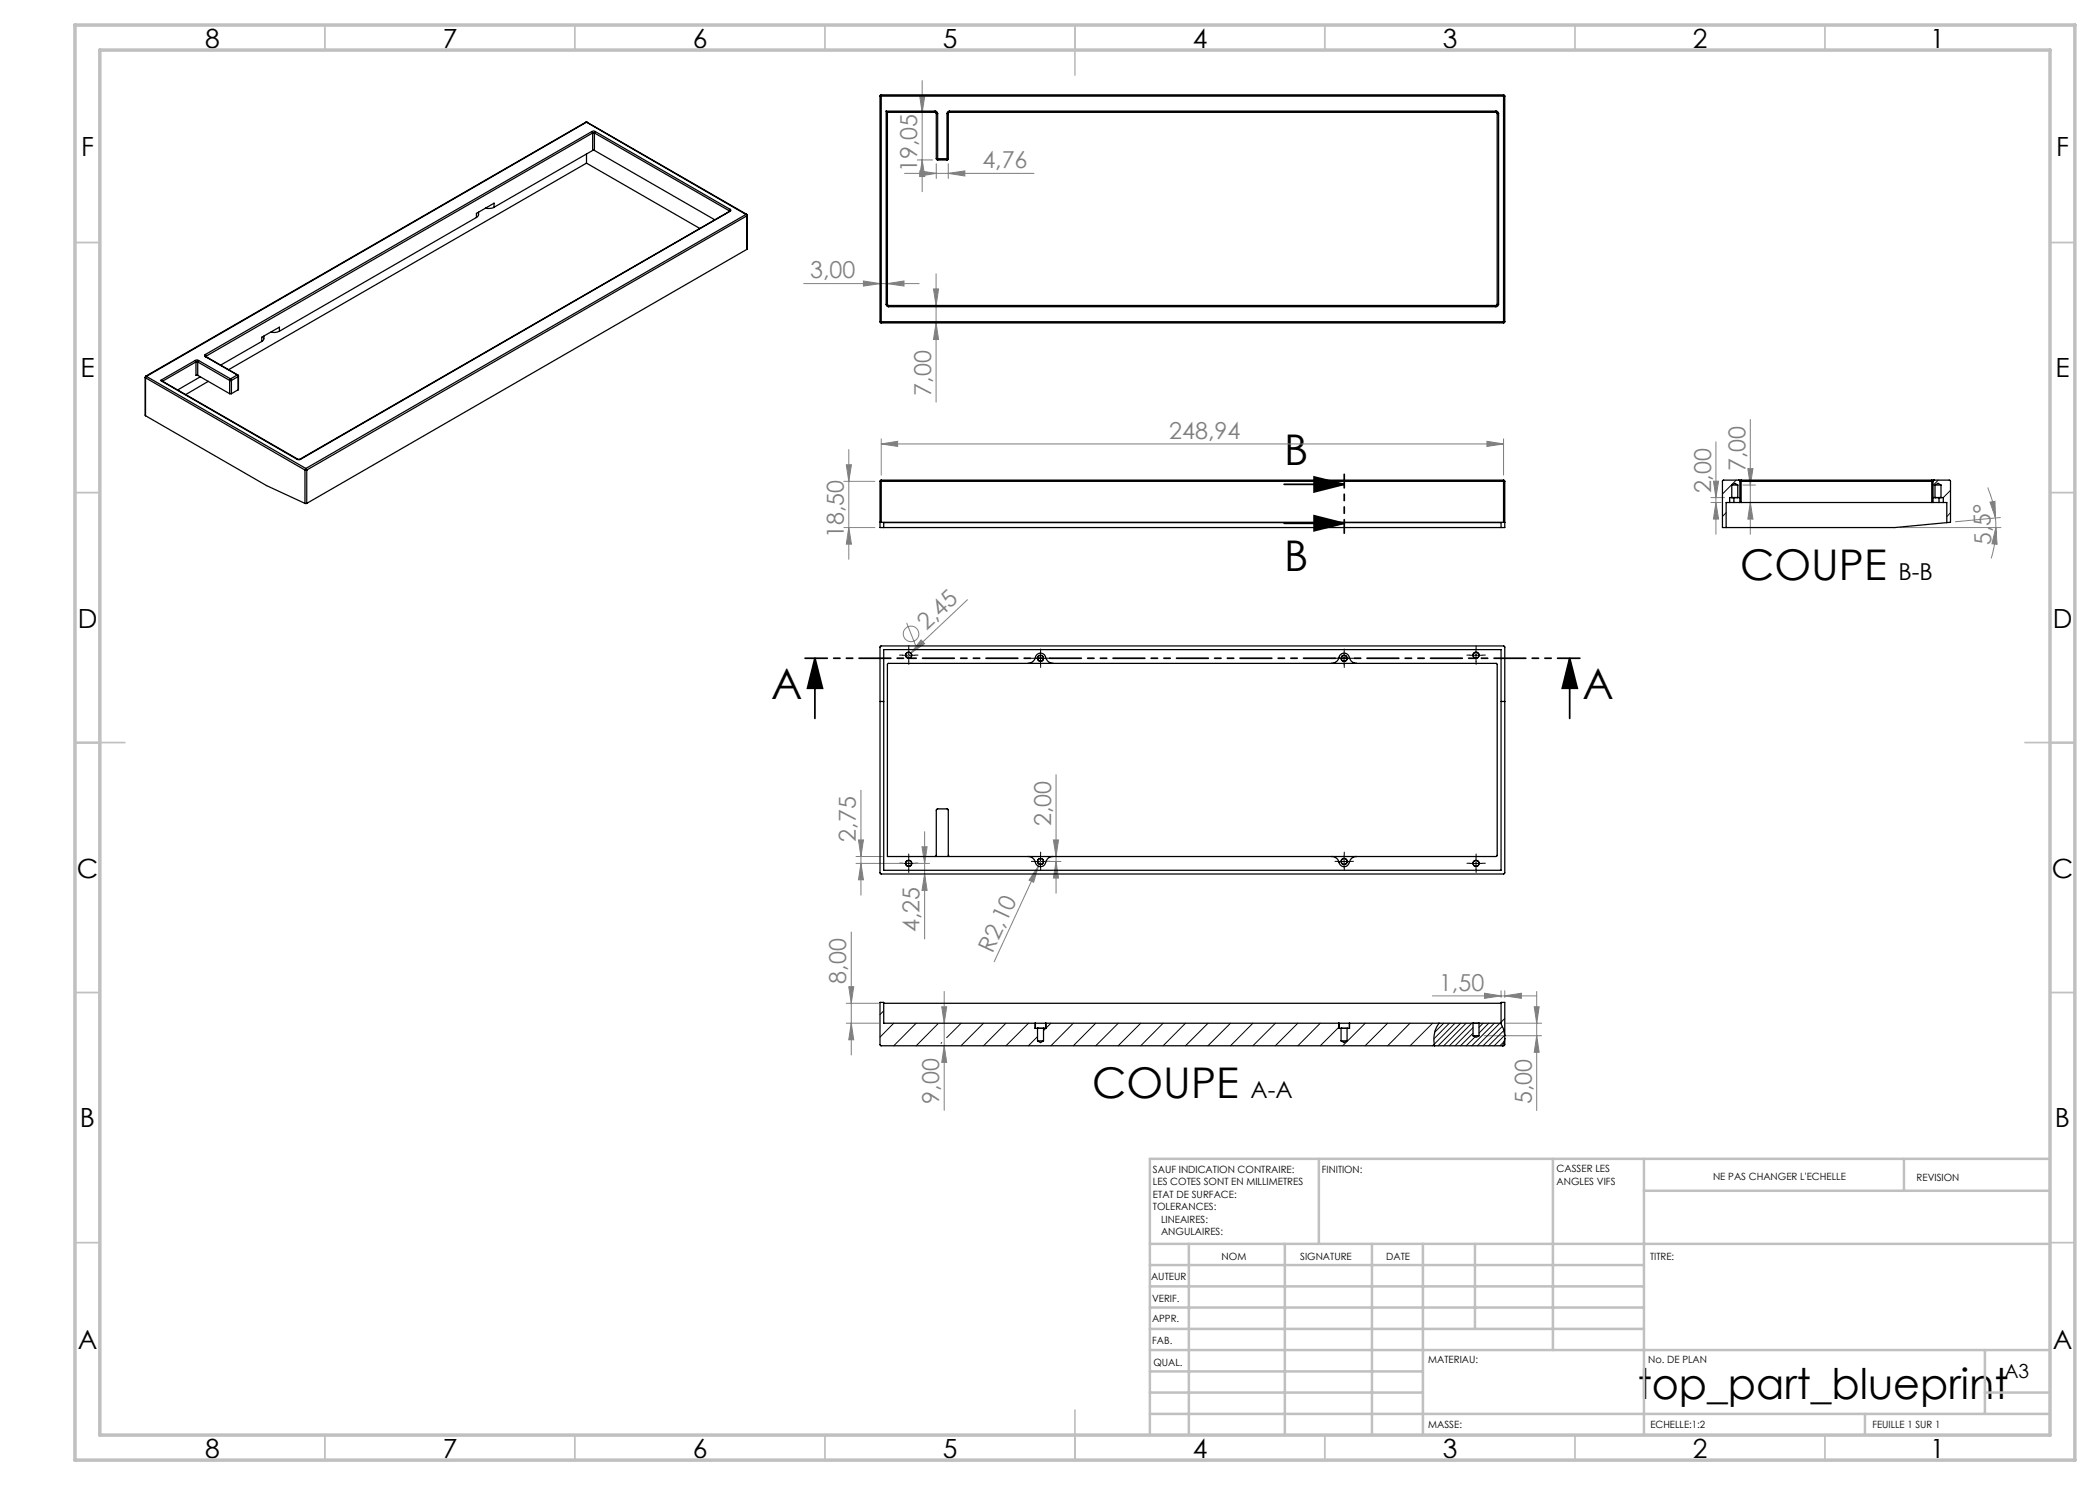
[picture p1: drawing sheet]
<svg xmlns="http://www.w3.org/2000/svg" width="420mm" height="297mm" viewBox="0 0 420 297" stroke-linecap="round" stroke-linejoin="round" font-family="sans-serif">
<g fill="none" stroke="#808080" stroke-width=".2">
<path d="M183.9 19.2h1.1l-.6 3.3zM184.4 16.1v22.2M180.9 34.7h25.9M183.4 32h3.1M184 34.2l3.3 .5-3.3 .5zM184.4 32l.6 3.3h-1.1zM187.3 32.7v3M189.7 34.7l3.3-.5v1zM189.7 32.7v3M160.7 56.7h23.1M172.7 56.2l3.3 .5-3.3 .5zM177.5 56.7l3.3-.5v1z"/>
<path d="M186.7 57.8h1l-.5 3.3zM187.2 54.7v25.7M187.2 64.6l.5 3.3h-1zM168.8 96.3h6.2M169.3 93h1l-.5 3.3zM169.8 89.9v22M176.2 88.8l3.3-.5v1zM176.2 87.8v7.2M176.2 88.8h124.5M297.4 88.3l3.3 .5-3.3 .5zM300.7 87.8v7.2M342.2 99.5h2.7"/>
<path d="M342.7 96.2h1l-.5 3.3zM343.2 88.4v18.5M348.6 97h2.5M349.6 93.7h1l-.5 3.3zM350.1 83.9v23M397.5 97.5a20.9 20.9 0 0 1 1.6 6.1M168.8 105.5h6.2M169.8 105.5l.5 3.3h-1zM193.5 119.9l-11.3 10.7M342.2 100.5h2M343.2 100.5l.5 3.3h-1zM350.1 100.5l.5 3.3h-1z"/>
<path d="M380 105.5h20.2M398 100.4l1-.1 .1 3.3zM399.1 103.6l.1 1.9M399.2 105.5l.2 3.4-1-.1zM399.2 105.5a19.4 19.4 0 0 1-1 6.2M400.1 103.5l-9 .8M181.3 124.6l1.8 4.4M182.2 130.6l-.9 .9M184.2 128l.7 .7-2.7 1.9zM172.2 158v21M211.2 154.9v23.7M171.2 172.7h9.5"/>
<path d="M171.2 171.3h5.3M171.7 168h1l-.5 3.3zM172.2 172.7l.5 3.3h-1zM182.7 172.7h3.2M184.4 169.4h1l-.5 3.3zM184.9 166.3v21.5M184.9 174.8l.5 3.3h-1zM207.7 173.2l-1 3.3-.9-.5zM207.7 173.2l-8.9 19.2M208.1 172.3l-.4 .9M209.1 172.3h3.1M210.7 168h1l-.5 3.3z"/>
<path d="M211.2 172.3l.5 3.3h-1zM211.6 171.3h.6M169.8 197.3h.9l-.4 3.4zM170.3 186.4v24.6M188.8 198.3v23.8M286.5 199.2h20.8M296.9 198.6l3.3 .6-3.3 .5zM300.2 198.2v1.3M301 199.2l3.3-.6v1.1zM301 198.2v1.3M307.3 198.3v23.8M169.3 204.6h6.4"/>
<path d="M169.3 200.7h6.4M170.3 204.6l.4 3.4h-.9zM188.3 201.4h1l-.5 3.2zM188.8 209.2l.5 3.3h-1zM296.8 207.1h11.5M301.1 204.6h7.2M306.8 201.4h1l-.5 3.2zM307.3 207.1l.5 3.4h-1z"/>
<circle cx="182.2" cy="126.8" r="1.55"/>
</g>
<path d="M256.8 96.9h12M262.8 95.4l6 1.5-6 1.5zM256.8 104.7h12M262.8 103.1l6 1.6-6 1.4zM163 131.7l1.5 6h-3zM163 131.7v12M313.9 131.7l1.6 6h-3zM313.9 131.7v12" fill="none" stroke="#000" stroke-width=".35"/>
<g fill="none" stroke="#000" stroke-width=".2" stroke-dasharray="30.5 1.3 1.3 1.3">
<path d="M180.5 131h-.6M181.8 129.8v-.6M181.8 132.3v.6M183 131h.6M206.9 131.6h-.6M208.1 130.4v-.6M208.1 132.9v.6M209.4 131.6h.6M267.6 131.6h-.6M268.8 130.4v-.6M268.8 132.9v.6M270.1 131.6h.6"/>
<path d="M294 131h-.6M295.2 129.8v-.6M295.2 132.3v.6M296.5 131h.6M180.5 172.6h-.6M181.8 171.4v-.6M181.8 173.9v.6M183 172.6h.6M206.9 172.3h-.6M208.1 171v-.6M208.1 173.5v.6M209.4 172.3h.6"/>
<path d="M267.6 172.3h-.6M268.8 171v-.6M268.8 173.5v.6M270.1 172.3h.6M294 172.6h-.6M295.2 171.4v-.6M295.2 173.9v.6M296.5 172.6h.6"/>
</g>
<g fill="none" stroke="#000" stroke-width=".2">
<path d="M180.5 131.1h2.5M181.8 129.8v2.5M206.9 131.7h2.5M208.1 130.4v2.5M267.6 131.7h2.5M268.8 130.4v2.5M294 131.1h2.4M295.2 129.8v2.5M180.5 172.7h2.5M181.8 171.4v2.5M206.9 172.3h2.5M208.1 171.1v2.4"/>
<path d="M267.6 172.3h2.5M268.8 171.1v2.4M294 172.7h2.4M295.2 171.4v2.5"/>
</g>
<path d="M268.8 94.9v11.7" fill="none" stroke="#000" stroke-width=".35" stroke-dasharray="6.3 1.3 1.3 1.3 1.3 1.3" stroke-dashoffset="3.6"/>
<path d="M316 131.6h-155" fill="none" stroke="#000" stroke-width=".35" stroke-dasharray="6.3 1.3 1.3 1.3 1.3 1.3" stroke-dashoffset="1.9"/>
<g fill="none" stroke="#c0c0c0" stroke-width=".35">
<path d="M65 5v5M115 5v5M165 5v5M215 5v10M265 5v5M315 5v5M365 5v5M15 48.5h5M410 48.5h5M15 98.5h5M410 98.5h5M15 148.5h10"/>
<path d="M405 148.5h10M15 198.5h5M410 198.5h5M15 248.5h5M410 248.5h5M65 287v5M115 287v5M165 287v5M215 282v10M265 287v5M315 287v5M365 287v5"/>
</g>
<g fill="none" stroke="#c0c0c0" stroke-width=".5">
<path d="M263.8 231.8v17M310.6 231.8v38.2M328.8 231.8v55.2M328.8 238.2h81.2M380.8 231.8v6.4M410 231.8h-180v55.2M230 248.8h180M230 257.3h98.8M230 253h98.8M237.8 248.8v38.2M257 248.8v38.2M274.4 248.8v38.2"/>
<path d="M284.6 248.8v38.2M295 248.8v17M230 265.8h98.8M230 261.5h98.8M230 278.5h54.6M230 274.3h54.6M230 270h180M397 278.5h13M397 270v12.8M230 282.8h180M373 282.8v4.2"/>
</g>
<path d="M15 5h400v287h-400zM20 10h390v277h-390z" fill="none" stroke="#c0c0c0" stroke-width=".7"/>
<g fill="#000">
<path d="M262.8 95.4l6 1.5-6 1.5zM262.8 103.1l6 1.6-6 1.4z"/>
<path d="M313.9 131.7l1.6 6h-3zM163 131.7l1.5 6h-3z"/>
</g>
<g fill="#808080">
<path d="M184.2 128l.7 .7-2.7 1.9z"/>
<path d="M207.7 173.2l-1 3.3-.9-.5z"/>
<path d="M296.9 198.6l3.3 .6-3.3 .5zM301 199.2l3.3-.6v1.1z"/>
<path d="M177.5 56.7l3.3-.5v1zM172.7 56.2l3.3 .5-3.3 .5z"/>
<path d="M184.4 32l.6 3.3h-1.1zM183.9 19.2h1.1l-.6 3.3zM172.2 172.7l.5 3.3h-1zM171.7 168h1l-.5 3.3zM211.2 172.3l.5 3.3h-1zM210.7 168h1l-.5 3.3zM170.3 204.6l.4 3.4h-.9zM169.8 197.3h.9l-.4 3.4z"/>
<path d="M169.3 93h1l-.5 3.3zM169.8 105.5l.5 3.3h-1zM186.7 57.8h1l-.5 3.3zM187.2 64.6l.5 3.3h-1zM184.4 169.4h1l-.5 3.3zM184.9 174.8l.5 3.3h-1zM188.3 201.4h1l-.5 3.2zM188.8 209.2l.5 3.3h-1zM306.8 201.4h1l-.5 3.2zM307.3 207.1l.5 3.4h-1zM342.7 96.2h1l-.5 3.3zM343.2 100.5l.5 3.3h-1zM349.6 93.7h1l-.5 3.3zM350.1 100.5l.5 3.3h-1z"/>
<path d="M399.2 105.5l.2 3.4-1-.1zM398 100.4l1-.1 .1 3.3z"/>
<path d="M176.2 88.8l3.3-.5v1zM297.4 88.3l3.3 .5-3.3 .5zM184 34.2l3.3 .5-3.3 .5zM189.7 34.7l3.3-.5v1z"/>
</g>
<g fill="none" stroke="#000" stroke-width=".25">
<path d="M176 19.2h.2M176 19.2v45.1M176.2 19v.2M176.2 19l-.2 .2M176.2 19.2v45.1M176.2 19h124.5M176.2 19.2h124.5M300.7 19v.2M300.7 19l.3 .2M300.7 19.2h.3M300.7 19.2v45.1M301 19.2v45.1"/>
<path d="M117.2 24.4h.2M117.2 24.4h.1M117.2 24.4l-88.1 50.8M117.3 24.4h.1M117.3 24.4l-88 50.9M117.3 24.4l31.9 18.5M117.3 30.8v1.8M117.3 32.6l-71.6 41.3M117.3 32.6l22.6 13.1M117.4 24.4l31.9 18.5M118.4 26.3l.2-.1 .5 .1M118.4 26.3l.1 .3"/>
<path d="M118.4 26.3l-77.3 44.6M118.5 26.6h.4M118.5 30.1h.4M118.5 26.6l-77.3 44.6M118.5 26.6v3.5M118.5 30.1l-19.7 11.3M118.9 26.6l26.9 15.6M118.9 26.6v3.5M118.9 30.1l24 13.9M119.1 26.3l-.2 .3M119.1 26.3l26.9 15.6M177.2 22.2l.3 .3"/>
<path d="M177.2 22.2v38.7M177.2 22.2h9.8M177.5 22.5h9.5M177.5 22.5v38.4M187 22.2l.3 .1 .2 .4M187 22.2v.3M187 22.5l.3 .2M187.3 22.7h.2M187.3 31.7h.2M187.3 31.7l.2 .3M187.3 22.7v9M187.5 31.7v.3"/>
<path d="M187.5 31.7h1.9M187.5 22.7v9M187.5 32h1.9M189.4 22.7h.3M189.4 31.7h.3M189.4 31.7v.3M189.4 22.7v9M189.7 31.7l-.3 .3M189.7 22.7v9M189.9 22.2l-.4 .2-.1 .3M189.9 22.2v.3M189.9 22.5l-.2 .2"/>
<path d="M189.9 22.2h109.3M189.9 22.5h109.3M299.2 22.2l.3 .1 .2 .4M299.2 22.2v.3M299.2 22.5l.2 .2M299.4 22.7h.3M299.4 22.7v38.2M299.7 22.7v38.2M95.3 43.5l-39.4 22.7M95.7 42.4v.7l-.4 .4M98.8 41.4a2.46 2.46 0 0 1-1.7 .2M98.8 41.4v-.8l-3.5 2.1v.8"/>
<path d="M145.8 42.2l.1 .1M145.8 42.2v.1M145.9 42.2v.1M145.9 42.3h.1M145.9 42.3l-85.9 49.5M146 41.9l.2 .1-.2 .3M146 41.9l-.2 .3M146 42.3l-85.9 49.6M149.2 42.9l.2 .3M149.2 42.9l-88 50.8M149.3 42.9l.1 .2M149.3 42.9h-.1"/>
<path d="M149.4 43.2l-88.1 50.8M149.4 49.9l-88.1 50.8M149.4 43.2v6.7M149.4 43.1v6.8M149.4 43.1v.1M29 75.5l.1 7.6M29 75.5l.1 .1M29.1 75.6l31.9 18.4M29.1 75.6v7.5M29.1 75.2l-.1 .3M29.1 75.2l.2 .1M29.3 75.3l-.2 .3"/>
<path d="M29.3 75.3l31.9 18.4M32.1 76.1l27.4 15.7M32.1 76.1l27.3 15.8M39 72.1l.3-.1 .4 .1M39 72.1l.2 .3M39 72.1l-6.9 4M39.2 72.4h.3M39.2 72.4v2.7h.3M39.2 72.4l-6.7 3.8M39.5 72.4l6.4 3.7M39.5 75.1l6.4 3.6M39.5 72.4v2.7"/>
<path d="M39.7 72.1l-.2 .3M39.7 72.1l6.4 3.7M40.1 75.3l-4.6 2.7M41.1 70.9l-.2 .1 .2 .3M41.1 70.9l.1 .3M41.1 71.3h.1M41.1 71.3l6.3 3.7M41.2 71.3l6.4 3.7M41.2 71.2v.1M41.7 76.3l-4.6 2.6M45.9 76.1h.4M45.9 78.7h.4"/>
<path d="M45.9 76.1v2.6M46.1 75.8l-.2 .3M46.1 75.8l.2 .3M46.3 76.1v2.6M47.4 75l.2 .3M47.4 75h.2M47.4 75l-1.3 .8M47.6 75l.1 .2M47.6 75.3l-1.3 .8M47.6 78l-1.3 .7M47.6 75.3v2.7M47.7 75.2l-.1 2.8"/>
<path d="M47.7 75.2l-.1 .1M52.4 68.3l-8.3 4.7M52.8 67.2l-.1 .7-.3 .4M55.9 66.2a2.46 2.46 0 0 1-1.7 .2M55.9 66.2v-.8l-3.5 2v.9M176 64.3h.2M176 64.3l.2 .3M176.2 64.3v.3M176.2 64.3h124.5M176.2 64.6h124.5M177.2 60.9l.2 .3 .3 .1M177.2 60.9h.3"/>
<path d="M177.5 60.9l.2 .2M177.7 61.1v.2M177.7 61.3h121.5M177.7 61.1h121.5M299.2 61.1v.2M299.4 60.9h.3M299.4 60.9l-.2 .2M299.7 60.9l-.2 .4h-.3M300.7 64.3h.3M300.7 64.3v.3M301 64.3l-.3 .3M29.1 83.1l24.2 14 7.7 3.6"/>
<path d="M59.4 91.9h.7M59.5 91.8h.5M59.5 91.8l-.1 .1M60 91.8l.1 .1M61 94h.3M61 94v6.7M61.2 93.7l.1 .3M61.2 93.7l-.2 .3M61.3 94v6.7M176 96.3h.2M176 96.3v9.2h125v-9.2M176.2 96v.3"/>
<path d="M176.2 96l-.2 .3M176.2 96.3v8.2M176.2 96.3h124.5M176.2 96h124.5M300.7 96l.3 .3M300.7 96.3h.3M300.7 96v.3M300.7 96.3v8.2M346.4 99.5h.1M346.4 99.5h1.2M346.4 97h1.2M346.4 99.5h-.5v1"/>
<path d="M346.4 97l.6-.3 .6 .3M346.4 97v2.5M346.8 99.5v1M347.6 99.5h.4M347.6 97v2.5M347.7 96h-3.1l-.1 .2v9.3h34.5l11.1-1v-8.4l-.2-.1h-3M347.7 96l.3 .3M347.7 96h.5M348 96.3h.2M348 96.3v4.2M348.2 96v.3M348.2 96.3h38.2"/>
<path d="M348.2 96h38.2M348.2 96.3v4.2M386.4 96.3h.2M386.4 96v.3M386.4 96h.5M386.4 96.3v4.2M386.6 99.5h.4M386.6 96.3v4.2M386.9 96l-.3 .3M387 99.5h.1M387 99.5h1.2M387 97h1.2"/>
<path d="M387 97v2.5M387 97l.6-.3 .6 .3M387.8 99.5v1M388.2 99.5h.1M388.2 99.5h.5v1M388.2 97v2.5M61 100.7h.3M176 104.5h.2M176.2 104.5h124.5M176.7 105.5v-1h123.5v1M300.7 104.5h.3M345.9 100.5h.9"/>
<path d="M345.9 100.5h-.7v5M346.8 100.5h1.2M348 100.5h.2M348.2 100.5h38.2M386.4 100.5h.2M386.6 100.5h1.2M387.8 100.5h.9M388.7 100.5h.7v4M176 129.3l.1-.1h124.7l.2 .2-.1 45.3-.2 .1h-124.5l-.2-.2zM176.7 129.9h123.5v44.2h-123.5zM177.6 132.7h121.7l.1 .1v38.3l-.2 .2h-121.7v-38.4zM205.6 132.7a1.67 1.67 0 0 0 1.6-1.5 1.08 1.08 0 0 1 1.2-.5 1.08 1.08 0 0 1 .8 1l.5 .6 .9 .4"/>
<path d="M266.3 132.7a1.67 1.67 0 0 0 1.6-1.5 1.1 1.1 0 0 1 1.2-.5 1.1 1.1 0 0 1 .8 1l.5 .6 .9 .4M176 140.3h.7M300.2 140.3h.8M187 171.3l.3-.2v-9.1l.1-.2h2.1l.2 .2v9.1l.2 .2M205.6 171.3a1.59 1.59 0 0 1 1.6 1.5 1.08 1.08 0 0 0 1.2 .5 1.08 1.08 0 0 0 .8-1l.5-.7 .9-.3M266.3 171.3a1.59 1.59 0 0 1 1.6 1.5 1.1 1.1 0 0 0 1.2 .5 1.1 1.1 0 0 0 .8-1l.5-.7 .9-.3M176.7 200.7h123.5M207 204.6h-30.3v-4.1h-.7v8.5l.2 .2h124.5l.2-.1 .1-8.6h-.8v4.1h-4.4M207 204.6h.1M207 204.6v1.1h.5M207.1 204.6h2M207.1 204.6v1.1"/>
<path d="M207.5 205.7h.1M207.5 208.2h1.2M207.5 205.7h1.2M207.5 205.7v2.5M207.5 208.2l.6 .3 .6-.3M208.7 205.7h.1M208.7 205.7v2.5M209.1 204.6h.1M209.1 204.6v1.1M209.2 204.6h58.6M209.2 204.6v1.1h-.5M267.8 204.6h.1"/>
<path d="M267.8 204.6v1.1h.4M267.8 204.6h2.1M267.8 204.6v1.1M268.2 205.7h.1M268.2 208.2h1.2M268.2 205.7h1.2M268.2 205.7h1.3M268.2 205.7v2.5M268.2 208.2l.6 .3 .6-.3M269.4 205.7v2.5M269.9 204.6h.1M269.9 204.6v1.1h-.5"/>
<path d="M269.9 204.6h24.7M287.8 204.6a5.6 5.6 0 0 0-.9 4.6M294.6 207.1l.5 .3 .7-.3M294.6 207.1h1.2M294.6 204.7h1.2M294.6 204.6h1.2M294.6 204.6v2.5M295.8 204.6v2.5M300.1 204.6l.6 1.1 .3 1.4M301 207.7l-.5 1.5"/>
<circle cx="181.7" cy="131" r=".6"/>
<circle cx="181.7" cy="131" r=".62"/>
<circle cx="208.1" cy="131.7" r=".61"/>
<circle cx="208.1" cy="131.7" r=".6"/>
<circle cx="268.8" cy="131.7" r=".61"/>
<circle cx="268.8" cy="131.7" r=".6"/>
<circle cx="295.2" cy="131" r=".61"/>
<circle cx="295.2" cy="131" r=".6"/>
<circle cx="181.7" cy="172.7" r=".6"/>
<circle cx="181.7" cy="172.7" r=".62"/>
<circle cx="208.1" cy="172.3" r=".6"/>
<circle cx="268.8" cy="172.3" r=".6"/>
<circle cx="295.2" cy="172.7" r=".61"/>
<circle cx="295.2" cy="172.7" r=".6"/>
</g>
<g fill="none" stroke="#000" stroke-width=".2">
<path d="M347.2 96l-2.7 2.8M387.7 96l-1.1 1.1M390.1 98.1l-1.4 1.4M345.2 102.5l-.7 .8M390.1 102.5l-.7 .8M176.7 202.2l-.7 .7M178.8 204.6l-2.8 2.8M183.2 204.6l-4.4 4.6M187.6 204.8l-4.4 4.4M188.3 208.5l-.1 .2M192.2 204.6l-2.9 2.9M196.7 204.6l-4.5 4.6"/>
<path d="M201.2 204.6l-4.5 4.6M205.7 204.6l-4.5 4.6M207.5 207.3l-1.8 1.9M210.2 204.6l-1.5 1.5M214.7 204.6l-4.5 4.6M219.1 204.6l-4.4 4.6M223.7 204.6l-4.6 4.6M228.1 204.6l-4.5 4.6M232.6 204.6l-4.5 4.6M237.1 204.6l-4.5 4.6M241.6 204.6l-4.5 4.6M246.1 204.6l-4.5 4.6"/>
<path d="M250.6 204.6l-4.5 4.6M255.1 204.6l-4.5 4.6M259.6 204.6l-4.5 4.6M264.1 204.6l-4.5 4.6M267.8 205.5l-3.7 3.7M273 204.6l-4.5 4.6M277.5 204.6l-4.5 4.6M282 204.6l-4.5 4.6M286.5 204.6l-4.5 4.6M288.7 204.6l-1.8 1.9M289.9 204.6l-3.1 3.2M291 204.6l-4.5 4.6"/>
<path d="M292.1 204.6l-4.5 4.6M293.2 204.6l-4.5 4.6M294.4 204.6l-4.5 4.6M294.6 205.5l-3.6 3.7M294.6 206.7l-2.5 2.5M295 207.4l-1.8 1.8M296.6 204.6l-.8 .9M297.7 204.6l-1.9 2M298.9 204.6l-4.5 4.6M300 204.6l-4.5 4.6M300.5 205.3l-3.9 3.9M300.8 206.1l-3.1 3.1"/>
<path d="M301 208.2l-1 1M301 203.7l-.8 .7M301 207l-2.2 2.2"/>
</g>
<g font-size="8.5">
<text x="256.8" y="93.1">B</text>
<text x="256.8" y="114.3">B</text>
<text x="348" y="116">COUPE</text>
<text x="154.3" y="139.9">A</text>
<text x="316.5" y="139.9">A</text>
<text x="218.4" y="219.6">COUPE</text>
<text x="327.6" y="279.7">top_part_blueprint</text>
</g>
<g font-size="5.3">
<text x="41" y="9.5">8</text>
<text x="88.5" y="9.5">7</text>
<text x="138.5" y="9.5">6</text>
<text x="188.5" y="9.5">5</text>
<text x="238.5" y="9.5">4</text>
<text x="288.5" y="9.5">3</text>
<text x="338.5" y="9.5">2</text>
<text x="386" y="9.5">1</text>
<text x="16.2" y="31.3">F</text>
<text x="411.2" y="31.3">F</text>
<text x="16.1" y="75.5">E</text>
<text x="411.1" y="75.5">E</text>
<text x="15.5" y="125.5">D</text>
<text x="410.5" y="125.5">D</text>
<text x="15.4" y="175.5">C</text>
<text x="410.4" y="175.5">C</text>
<text x="16" y="225.5">B</text>
<text x="411" y="225.5">B</text>
<text x="15.5" y="269.8">A</text>
<text x="410.5" y="269.8">A</text>
<text x="41" y="291.5">8</text>
<text x="88.5" y="291.5">7</text>
<text x="138.5" y="291.5">6</text>
<text x="188.5" y="291.5">5</text>
<text x="238.5" y="291.5">4</text>
<text x="288.5" y="291.5">3</text>
<text x="338.5" y="291.5">2</text>
<text x="386" y="291.5">1</text>
</g>
<g font-size="4.7" fill="#808080">
<text x="183.4" y="34.4" transform="rotate(-90 183.4 34.4)">19,05</text>
<text x="196.5" y="33.7">4,76</text>
<text x="162" y="55.7">3,00</text>
<text x="186.2" y="79.1" transform="rotate(-90 186.2 79.1)">7,00</text>
<text x="233.8" y="87.7">248,94</text>
<text x="349.1" y="94.2" transform="rotate(-90 349.1 94.2)">7,00</text>
<text x="342.2" y="98.7" transform="rotate(-90 342.2 98.7)">2,00</text>
<text x="168.8" y="107.6" transform="rotate(-90 168.8 107.6)">18,50</text>
<text x="398.3" y="109" transform="rotate(-92 398.3 109)">5,5°</text>
<text x="185.3" y="126.2" transform="rotate(-43 185.3 126.2)">2,45</text>
<text x="210.2" y="165.3" transform="rotate(-90 210.2 165.3)">2,00</text>
<text x="171.2" y="168.4" transform="rotate(-90 171.2 168.4)">2,75</text>
<text x="183.9" y="186.5" transform="rotate(-90 183.9 186.5)">4,25</text>
<text x="198.5" y="190.8" transform="rotate(-65 198.5 190.8)">R2,10</text>
<text x="169.3" y="196.7" transform="rotate(-90 169.3 196.7)">8,00</text>
<text x="287.8" y="198.1">1,50</text>
<text x="187.8" y="220.7" transform="rotate(-90 187.8 220.7)">9,00</text>
<text x="306.3" y="220.8" transform="rotate(-90 306.3 220.8)">5,00</text>
</g>
<g font-size="4.7">
<text x="379.7" y="116">B-B</text>
<text x="250.1" y="219.5">A-A</text>
</g>
<text font-size="3.9" x="400.9" y="275.5">A3</text>
<g font-size="2">
<text x="230.6" y="234.6">SAUF INDICATION CONTRAIRE:</text>
<text x="230.6" y="237.1">LES COTES SONT EN MILLIMETRES</text>
<text x="230.6" y="239.6">ETAT DE SURFACE:</text>
<text x="264.4" y="234.6">FINITION:</text>
<text x="311.3" y="234.5">CASSER LES</text>
<text x="311.3" y="237">ANGLES VIFS</text>
<text x="342.6" y="236">NE PAS CHANGER L'ECHELLE</text>
<text x="383.3" y="236.2">REVISION</text>
<text x="230.6" y="242.1">TOLERANCES:</text>
<text x="232.2" y="244.6">LINEAIRES:</text>
<text x="232.2" y="247.1">ANGULAIRES:</text>
<text x="244.3" y="252">NOM</text>
<text x="260" y="251.9">SIGNATURE</text>
<text x="277.2" y="251.9">DATE</text>
<text x="330" y="251.9">TITRE:</text>
<text x="230.2" y="256.1">AUTEUR</text>
<text x="230.4" y="260.3">VERIF.</text>
<text x="230.4" y="264.4">APPR.</text>
<text x="230.5" y="268.8">FAB.</text>
<text x="230.7" y="273.1">QUAL.</text>
<text x="285.7" y="272.5">MATERIAU:</text>
<text x="329.6" y="272.5">No. DE PLAN</text>
<text x="285.6" y="285.5">MASSE:</text>
<text x="330.1" y="285.6">ECHELLE:1:2</text>
<text x="374.5" y="285.6">FEUILLE 1 SUR 1</text>
</g>
</svg>
